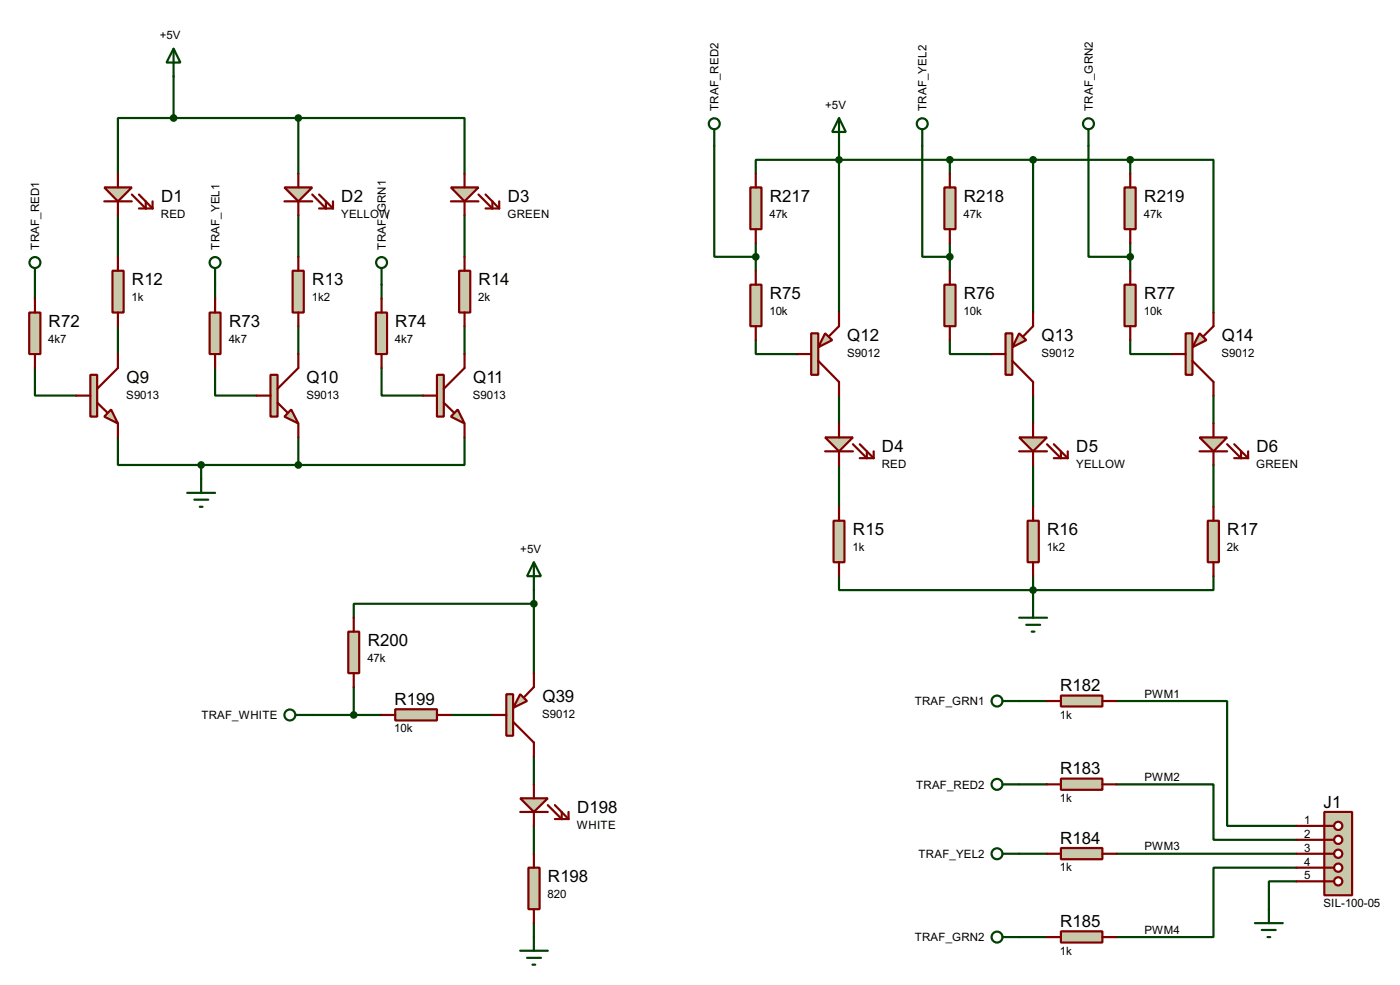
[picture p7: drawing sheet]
<svg xmlns="http://www.w3.org/2000/svg" width="256mm" height="180mm" viewBox="0 0 256 180" stroke-linecap="round" stroke-linejoin="round" font-family="sans-serif">
<g fill="none" stroke="#004000" stroke-width=".4">
<path d="M31.8 14v7.6M21.6 39.4v7.6M31.8 21.6h-10.2v10.2M31.8 21.6h22.9M54.7 21.6h30.4v10.2M54.7 21.6v10.2M54.7 39.4v7.6M85.1 39.4v7.6M130.9 26.7v20.3h7.6M153.7 26.7v30.5M169 26.7v20.3h5M174 29.3v2.5"/>
<path d="M189.3 29.3v27.9M199.4 26.7v20.3h7.7M207.1 29.3h15.2v27.9M207.1 29.3h-68.6v2.5M207.1 29.3v2.5M6.4 52.1v2.6M21.6 59.7v5.1M39.4 52.1v2.6M54.7 59.7v5.1M69.9 52.1v2.6M85.1 59.7v5.1M138.5 44.5v5.1"/>
<path d="M174 44.5v5.1M207.1 44.5v5.1M6.4 67.4v5h7.6M39.4 67.4v5h7.6M69.9 67.4v5h7.6M138.5 62.3v2.5h7.6M153.7 72.4v5.1M174 62.3v2.5h7.7M189.3 72.4v5.1M207.1 62.3v2.5h7.6M222.3 72.4v5.1M21.6 80.1v5h15.3"/>
<path d="M36.9 85.1h17.8M36.9 85.1v2.6M54.7 80.1v5M85.1 80.1v5h-30.4M153.7 85.1v7.7M189.3 85.1v7.7M222.3 85.1v7.7M97.8 110.5h-33v2.6M97.8 108v15.2M153.7 105.5v2.5h68.6v-2.5M189.3 105.5v5M57.2 130.9h12.7"/>
<path d="M64.8 125.8v5.1M82.6 130.9h7.6M97.8 138.5v5.1M186.7 128.3h5.1M204.5 128.3h20.3v22.9h12.7M97.8 151.2v5.1M186.7 156.3h5.1M186.7 143.6h5.1M204.5 143.6h17.8v10.1h15.2M204.5 156.3h33M237.5 158.8h-15.2v12.7h-17.8M97.8 169v2.5"/>
<path d="M186.7 171.5h5.1M237.5 161.3h-5v5.1"/>
</g>
<path d="M19.1 34.3h5.1l-2.6 2.6z" fill="#c8c8aa" stroke="#800000" stroke-width=".4"/>
<path d="M19.1 36.9h5.1M21.6 31.8v2.5M21.6 36.9v2.5M24.2 35.6l2.5 2.6v-1.3M25.5 35.6l2.5 2.6M25.5 38.2h2.5M28 36.9v1.3" fill="none" stroke="#800000" stroke-width=".4"/>
<path d="M20.6 49.6h2.1v7.6h-2.1z" fill="#c8c8aa" stroke="#800000" stroke-width=".4"/>
<path d="M21.6 47v2.6M21.6 57.2v2.5" fill="none" stroke="#800000" stroke-width=".4"/>
<g fill="none" stroke="#004000" stroke-width=".4">
<path d="M6.4 49.1v3"/>
<circle cx="6.4" cy="48.1" r="1"/>
</g>
<path d="M52.1 34.3h5.1l-2.5 2.6z" fill="#c8c8aa" stroke="#800000" stroke-width=".4"/>
<path d="M52.1 36.9h5.1M54.7 31.8v2.5M54.7 36.9v2.5M57.2 35.6l2.5 2.6v-1.3M58.5 35.6l2.5 2.6M58.5 38.2h2.5M61 36.9v1.3" fill="none" stroke="#800000" stroke-width=".4"/>
<path d="M53.6 49.6h2.1v7.6h-2.1z" fill="#c8c8aa" stroke="#800000" stroke-width=".4"/>
<path d="M54.7 47v2.6M54.7 57.2v2.5" fill="none" stroke="#800000" stroke-width=".4"/>
<g fill="none" stroke="#004000" stroke-width=".4">
<path d="M39.4 49.1v3"/>
<circle cx="39.4" cy="48.1" r="1"/>
</g>
<path d="M82.6 34.3h5.1l-2.6 2.6z" fill="#c8c8aa" stroke="#800000" stroke-width=".4"/>
<path d="M82.6 36.9h5.1M85.1 31.8v2.5M85.1 36.9v2.5M87.7 35.6l2.5 2.6v-1.3M89 35.6l2.5 2.6M89 38.2h2.5M91.5 36.9v1.3" fill="none" stroke="#800000" stroke-width=".4"/>
<path d="M84.1 49.6h2.1v7.6h-2.1z" fill="#c8c8aa" stroke="#800000" stroke-width=".4"/>
<path d="M85.1 47v2.6M85.1 57.2v2.5" fill="none" stroke="#800000" stroke-width=".4"/>
<g fill="none" stroke="#004000" stroke-width=".4">
<path d="M69.9 49.1v3"/>
<circle cx="69.9" cy="48.1" r="1"/>
</g>
<path d="M151.2 80.1h5.1l-2.6 2.5z" fill="#c8c8aa" stroke="#800000" stroke-width=".4"/>
<path d="M153.7 77.5v2.6M151.2 82.6h5.1M153.7 82.6v2.5M156.3 81.3l2.5 2.6v-1.3M157.5 81.3l2.6 2.6M157.5 83.9h2.6M160.1 82.6v1.3" fill="none" stroke="#800000" stroke-width=".4"/>
<path d="M152.7 95.3h2v7.6h-2z" fill="#c8c8aa" stroke="#800000" stroke-width=".4"/>
<path d="M153.7 92.8v2.5M153.7 102.9v2.6" fill="none" stroke="#800000" stroke-width=".4"/>
<g fill="none" stroke="#004000" stroke-width=".4">
<path d="M130.9 23.7v3"/>
<circle cx="130.8" cy="22.7" r="1"/>
</g>
<path d="M186.7 80.1h5.1l-2.5 2.5z" fill="#c8c8aa" stroke="#800000" stroke-width=".4"/>
<path d="M189.3 77.5v2.6M186.7 82.6h5.1M189.3 82.6v2.5M191.8 81.3l2.6 2.6v-1.3M193.1 81.3l2.5 2.6M193.1 83.9h2.5M195.6 82.6v1.3" fill="none" stroke="#800000" stroke-width=".4"/>
<path d="M188.3 95.3h2v7.6h-2z" fill="#c8c8aa" stroke="#800000" stroke-width=".4"/>
<path d="M189.3 92.8v2.5M189.3 102.9v2.6" fill="none" stroke="#800000" stroke-width=".4"/>
<g fill="none" stroke="#004000" stroke-width=".4">
<path d="M169 23.7v3"/>
<circle cx="168.9" cy="22.7" r="1"/>
</g>
<path d="M219.8 80.1h5l-2.5 2.5z" fill="#c8c8aa" stroke="#800000" stroke-width=".4"/>
<path d="M222.3 77.5v2.6M219.8 82.6h5M222.3 82.6v2.5M224.8 81.3l2.6 2.6v-1.3M226.1 81.3l2.6 2.6M226.1 83.9h2.6M228.7 82.6v1.3" fill="none" stroke="#800000" stroke-width=".4"/>
<path d="M221.3 95.3h2v7.6h-2z" fill="#c8c8aa" stroke="#800000" stroke-width=".4"/>
<path d="M222.3 92.8v2.5M222.3 102.9v2.6" fill="none" stroke="#800000" stroke-width=".4"/>
<g fill="none" stroke="#004000" stroke-width=".4">
<path d="M199.4 23.7v3"/>
<circle cx="199.4" cy="22.7" r="1"/>
</g>
<path d="M20.4 75l1.2 2.5-2.5-1.2z" fill="#c8c8aa" stroke="#800000" stroke-width=".4"/>
<path d="M16.6 68.6h1.2v7.7h-1.2z" fill="#c8c8aa" stroke="#800000" stroke-width=".4"/>
<path d="M14 72.4h2.6M17.8 73.7l1.8 1.8M21.6 64.8v2.6l-3.8 3.8M21.6 77.5v2.6" fill="none" stroke="#800000" stroke-width=".4"/>
<path d="M5.4 57.2h2v7.6h-2z" fill="#c8c8aa" stroke="#800000" stroke-width=".4"/>
<path d="M6.4 54.7v2.5M6.4 64.8v2.6" fill="none" stroke="#800000" stroke-width=".4"/>
<path d="M53.4 75l1.3 2.5-2.6-1.2z" fill="#c8c8aa" stroke="#800000" stroke-width=".4"/>
<path d="M49.6 68.6h1.3v7.7h-1.3z" fill="#c8c8aa" stroke="#800000" stroke-width=".4"/>
<path d="M47 72.4h2.6M50.9 73.7l1.7 1.8M54.7 64.8v2.6l-3.8 3.8M54.7 77.5v2.6" fill="none" stroke="#800000" stroke-width=".4"/>
<path d="M38.4 57.2h2v7.6h-2z" fill="#c8c8aa" stroke="#800000" stroke-width=".4"/>
<path d="M39.4 54.7v2.5M39.4 64.8v2.6" fill="none" stroke="#800000" stroke-width=".4"/>
<path d="M83.9 75l1.2 2.5-2.5-1.2z" fill="#c8c8aa" stroke="#800000" stroke-width=".4"/>
<path d="M80.1 68.6h1.2v7.7h-1.2z" fill="#c8c8aa" stroke="#800000" stroke-width=".4"/>
<path d="M77.5 72.4h2.6M81.3 73.7l1.8 1.8M85.1 64.8v2.6l-3.8 3.8M85.1 77.5v2.6" fill="none" stroke="#800000" stroke-width=".4"/>
<path d="M68.9 57.2h2v7.6h-2z" fill="#c8c8aa" stroke="#800000" stroke-width=".4"/>
<path d="M69.9 54.7v2.5M69.9 64.8v2.6" fill="none" stroke="#800000" stroke-width=".4"/>
<path d="M137.5 52.1h2v7.6h-2z" fill="#c8c8aa" stroke="#800000" stroke-width=".4"/>
<path d="M138.5 49.6v2.5M138.5 59.7v2.6" fill="none" stroke="#800000" stroke-width=".4"/>
<path d="M173 52.1h2.1v7.6h-2.1z" fill="#c8c8aa" stroke="#800000" stroke-width=".4"/>
<path d="M174 49.6v2.5M174 59.7v2.6" fill="none" stroke="#800000" stroke-width=".4"/>
<path d="M206 52.1h2.1v7.6h-2.1z" fill="#c8c8aa" stroke="#800000" stroke-width=".4"/>
<path d="M207.1 49.6v2.5M207.1 59.7v2.6" fill="none" stroke="#800000" stroke-width=".4"/>
<g fill="#004000" stroke="#004000" stroke-width=".4">
<circle cx="54.6" cy="85.1" r=".5"/>
<circle cx="36.8" cy="85.1" r=".5"/>
<circle cx="54.6" cy="21.6" r=".5"/>
<circle cx="31.8" cy="21.6" r=".5"/>
</g>
<path d="M31.8 8.9l1.3 2.6h-2.6zM31.8 8.9v5.1M34.3 90.2h5.1M35.6 91.5h2.6M36.6 92.8h.5M36.9 87.7v2.5" fill="none" stroke="#004000" stroke-width=".4"/>
<path d="M242.6 148.6h5.1v15.3h-5.1z" fill="#c8c8aa" stroke="#800000" stroke-width=".4"/>
<path d="M242.6 151.2h1.8" fill="none" stroke="#800000" stroke-width=".4"/>
<circle cx="245.1" cy="153.7" r=".75" fill="#feffff" stroke="#800000" stroke-width=".4"/>
<path d="M242.6 153.7h1.8" fill="none" stroke="#800000" stroke-width=".4"/>
<circle cx="245.1" cy="156.3" r=".75" fill="#feffff" stroke="#800000" stroke-width=".4"/>
<path d="M242.6 156.3h1.8" fill="none" stroke="#800000" stroke-width=".4"/>
<circle cx="245.1" cy="158.8" r=".75" fill="#feffff" stroke="#800000" stroke-width=".4"/>
<path d="M242.6 158.8h1.8" fill="none" stroke="#800000" stroke-width=".4"/>
<circle cx="245.1" cy="161.3" r=".75" fill="#feffff" stroke="#800000" stroke-width=".4"/>
<path d="M242.6 161.3h1.8" fill="none" stroke="#800000" stroke-width=".4"/>
<circle cx="245.1" cy="151.2" r=".75" fill="#feffff" stroke="#800000" stroke-width=".4"/>
<path d="M237.5 151.2h5.1M237.5 153.7h5.1M237.5 156.3h5.1M237.5 158.8h5.1M237.5 161.3h5.1" fill="none" stroke="#800000" stroke-width=".4"/>
<path d="M194.4 127.3h7.6v2h-7.6z" fill="#c8c8aa" stroke="#800000" stroke-width=".4"/>
<path d="M191.8 128.3h2.6M202 128.3h2.5" fill="none" stroke="#800000" stroke-width=".4"/>
<path d="M194.4 142.5h7.6v2.1h-7.6z" fill="#c8c8aa" stroke="#800000" stroke-width=".4"/>
<path d="M191.8 143.6h2.6M202 143.6h2.5" fill="none" stroke="#800000" stroke-width=".4"/>
<path d="M194.4 155.2h7.6v2.1h-7.6z" fill="#c8c8aa" stroke="#800000" stroke-width=".4"/>
<path d="M191.8 156.3h2.6M202 156.3h2.5" fill="none" stroke="#800000" stroke-width=".4"/>
<path d="M194.4 170.5h7.6v2h-7.6z" fill="#c8c8aa" stroke="#800000" stroke-width=".4"/>
<path d="M191.8 171.5h2.6M202 171.5h2.5" fill="none" stroke="#800000" stroke-width=".4"/>
<g fill="none" stroke="#004000" stroke-width=".4">
<path d="M183.7 128.3h3M183.7 143.6h3M183.7 156.3h3M183.7 171.5h3M229.9 169h5.1M231.2 170.2h2.5M232.2 171.5h.5M232.5 166.4v2.6"/>
<circle cx="182.6" cy="128.3" r="1"/>
<circle cx="182.6" cy="143.6" r="1"/>
<circle cx="182.6" cy="156.3" r="1"/>
<circle cx="182.6" cy="171.5" r="1"/>
</g>
<path d="M95.3 146.1h5.1l-2.6 2.5z" fill="#c8c8aa" stroke="#800000" stroke-width=".4"/>
<path d="M95.3 148.6h5.1M97.8 143.6v2.5M97.8 148.6v2.6M100.4 147.4l2.5 2.5v-1.3M101.7 147.4l2.5 2.5M101.7 149.9h2.5M104.2 148.6v1.3" fill="none" stroke="#800000" stroke-width=".4"/>
<path d="M96.8 158.8h2.1v7.6h-2.1z" fill="#c8c8aa" stroke="#800000" stroke-width=".4"/>
<path d="M97.8 156.3v2.5M97.8 166.4v2.6" fill="none" stroke="#800000" stroke-width=".4"/>
<g fill="none" stroke="#004000" stroke-width=".4">
<path d="M54.2 130.9h3"/>
<circle cx="53.1" cy="130.9" r="1"/>
</g>
<path d="M95.3 127.1l1.3 1.2-2.6 1.3z" fill="#c8c8aa" stroke="#800000" stroke-width=".4"/>
<path d="M92.8 127.1h1.2v7.6h-1.2z" fill="#c8c8aa" stroke="#800000" stroke-width=".4"/>
<path d="M90.2 130.9h2.6M94 132.1l3.8 3.8v2.6M97.8 123.2v2.6l-1.7 1.8" fill="none" stroke="#800000" stroke-width=".4"/>
<path d="M72.4 129.8h7.7v2.1h-7.7z" fill="#c8c8aa" stroke="#800000" stroke-width=".4"/>
<path d="M69.9 130.9h2.5M80.1 130.9h2.5" fill="none" stroke="#800000" stroke-width=".4"/>
<path d="M63.8 115.6h2v7.6h-2z" fill="#c8c8aa" stroke="#800000" stroke-width=".4"/>
<path d="M64.8 113.1v2.5M64.8 123.2v2.6" fill="none" stroke="#800000" stroke-width=".4"/>
<path d="M97.8 102.9l1.3 2.6h-2.5zM97.8 102.9v5.1M95.3 174h5.1M96.6 175.3h2.5M97.6 176.6h.5M97.8 171.5v2.5" fill="none" stroke="#004000" stroke-width=".4"/>
<g fill="#004000" stroke="#004000" stroke-width=".4">
<circle cx="64.8" cy="130.9" r=".5"/>
<circle cx="97.8" cy="110.5" r=".5"/>
<circle cx="189.2" cy="108" r=".5"/>
</g>
<path d="M151.2 61l1.3 1.3-2.6 1.3z" fill="#c8c8aa" stroke="#800000" stroke-width=".4"/>
<path d="M148.6 61h1.3v7.6h-1.3z" fill="#c8c8aa" stroke="#800000" stroke-width=".4"/>
<path d="M153.7 57.2v2.5l-1.8 1.8M146.1 64.8h2.5M149.9 66.1l3.8 3.8v2.5" fill="none" stroke="#800000" stroke-width=".4"/>
<path d="M186.7 61l1.3 1.3-2.5 1.3z" fill="#c8c8aa" stroke="#800000" stroke-width=".4"/>
<path d="M184.2 61h1.3v7.6h-1.3z" fill="#c8c8aa" stroke="#800000" stroke-width=".4"/>
<path d="M189.3 57.2v2.5l-1.8 1.8M181.7 64.8h2.5M185.5 66.1l3.8 3.8v2.5" fill="none" stroke="#800000" stroke-width=".4"/>
<path d="M219.8 61l1.2 1.3-2.5 1.3z" fill="#c8c8aa" stroke="#800000" stroke-width=".4"/>
<path d="M217.2 61h1.3v7.6h-1.3z" fill="#c8c8aa" stroke="#800000" stroke-width=".4"/>
<path d="M222.3 57.2v2.5l-1.8 1.8M214.7 64.8h2.5M218.5 66.1l3.8 3.8v2.5" fill="none" stroke="#800000" stroke-width=".4"/>
<path d="M137.5 34.3h2v7.7h-2z" fill="#c8c8aa" stroke="#800000" stroke-width=".4"/>
<path d="M138.5 31.8v2.5M138.5 42v2.5" fill="none" stroke="#800000" stroke-width=".4"/>
<path d="M173 34.3h2.1v7.7h-2.1z" fill="#c8c8aa" stroke="#800000" stroke-width=".4"/>
<path d="M174 31.8v2.5M174 42v2.5" fill="none" stroke="#800000" stroke-width=".4"/>
<path d="M206 34.3h2.1v7.7h-2.1z" fill="#c8c8aa" stroke="#800000" stroke-width=".4"/>
<path d="M207.1 31.8v2.5M207.1 42v2.5" fill="none" stroke="#800000" stroke-width=".4"/>
<path d="M153.7 21.6l1.3 2.6h-2.5zM153.7 21.6v5.1M186.7 113.1h5.1M188 114.4h2.6M189 115.6h.5M189.3 110.5v2.6" fill="none" stroke="#004000" stroke-width=".4"/>
<g fill="#004000" stroke="#004000" stroke-width=".4">
<circle cx="207" cy="29.3" r=".5"/>
<circle cx="174" cy="29.3" r=".5"/>
<circle cx="153.7" cy="29.3" r=".5"/>
<circle cx="189.2" cy="29.3" r=".5"/>
<circle cx="138.4" cy="47" r=".5"/>
<circle cx="174" cy="47" r=".5"/>
<circle cx="207" cy="47" r=".5"/>
</g>
<g font-size="3.5">
<text x="29.5" y="37">D1</text>
<text x="62.5" y="37">D2</text>
<text x="93" y="37">D3</text>
<text x="141" y="37">R217</text>
<text x="176.6" y="37">R218</text>
<text x="209.6" y="37">R219</text>
<text x="24.2" y="52.2">R12</text>
<text x="57.2" y="52.2">R13</text>
<text x="87.7" y="52.2">R14</text>
<text x="8.9" y="59.9">R72</text>
<text x="42" y="59.9">R73</text>
<text x="72.4" y="59.9">R74</text>
<text x="141" y="54.8">R75</text>
<text x="176.6" y="54.8">R76</text>
<text x="209.6" y="54.8">R77</text>
<text x="155.2" y="62.4">Q12</text>
<text x="190.8" y="62.4">Q13</text>
<text x="223.8" y="62.4">Q14</text>
<text x="23.2" y="70.1">Q9</text>
<text x="56.2" y="70.1">Q10</text>
<text x="86.7" y="70.1">Q11</text>
<text x="161.6" y="82.8">D4</text>
<text x="197.2" y="82.8">D5</text>
<text x="230.2" y="82.8">D6</text>
<text x="156.3" y="98">R15</text>
<text x="191.8" y="98">R16</text>
<text x="224.8" y="98">R17</text>
<text x="67.4" y="118.3">R200</text>
<text x="72.3" y="129">R199</text>
<text x="99.4" y="128.5">Q39</text>
<text x="194.2" y="126.5">R182</text>
<text x="194.2" y="141.7">R183</text>
<text x="105.7" y="148.8">D198</text>
<text x="242.5" y="147.8">J1</text>
<text x="194.2" y="154.4">R184</text>
<text x="100.4" y="161.5">R198</text>
<text x="194.2" y="169.7">R185</text>
</g>
<g font-size="2.4">
<text x="29.3" y="7.2">+5V</text>
<text x="131.6" y="20.3" transform="rotate(-90 131.6 20.3)">TRAF_RED2</text>
<text x="151.2" y="19.9">+5V</text>
<text x="169.8" y="20.3" transform="rotate(-90 169.8 20.3)">TRAF_YEL2</text>
<text x="200.2" y="20.3" transform="rotate(-90 200.2 20.3)">TRAF_GRN2</text>
<text x="29.5" y="40">RED</text>
<text x="62.5" y="40">YELLOW</text>
<text x="93" y="40">GREEN</text>
<text x="141" y="40">47k</text>
<text x="176.5" y="40">47k</text>
<text x="209.5" y="40">47k</text>
<text x="7.2" y="45.7" transform="rotate(-90 7.2 45.7)">TRAF_RED1</text>
<text x="40.2" y="45.7" transform="rotate(-90 40.2 45.7)">TRAF_YEL1</text>
<text x="70.7" y="45.7" transform="rotate(-90 70.7 45.7)">TRAF_GRN1</text>
<text x="24.1" y="55.2">1k</text>
<text x="57.2" y="55.2">1k2</text>
<text x="87.6" y="55.2">2k</text>
<text x="141" y="57.7">10k</text>
<text x="176.5" y="57.7">10k</text>
<text x="209.5" y="57.7">10k</text>
<text x="8.9" y="62.8">4k7</text>
<text x="41.9" y="62.8">4k7</text>
<text x="72.4" y="62.8">4k7</text>
<text x="155.2" y="65.4">S9012</text>
<text x="190.8" y="65.4">S9012</text>
<text x="223.8" y="65.4">S9012</text>
<text x="23.1" y="73">S9013</text>
<text x="56.1" y="73">S9013</text>
<text x="86.6" y="73">S9013</text>
<text x="161.5" y="85.7">RED</text>
<text x="197.1" y="85.7">YELLOW</text>
<text x="230.1" y="85.7">GREEN</text>
<text x="95.3" y="101.2">+5V</text>
<text x="156.2" y="100.9">1k</text>
<text x="191.8" y="100.9">1k2</text>
<text x="224.8" y="100.9">2k</text>
<text x="67.3" y="121.2">47k</text>
<text x="36.9" y="131.7">TRAF_WHITE</text>
<text x="99.3" y="131.4">S9012</text>
<text x="167.6" y="129.1">TRAF_GRN1</text>
<text x="194.2" y="131.5">1k</text>
<text x="209.6" y="127.7">PWM1</text>
<text x="72.2" y="134.1">10k</text>
<text x="209.6" y="143">PWM2</text>
<text x="167.8" y="144.4">TRAF_RED2</text>
<text x="194.2" y="146.8">1k</text>
<text x="105.7" y="151.7">WHITE</text>
<text x="209.6" y="155.7">PWM3</text>
<text x="238.9" y="150.8">1</text>
<text x="238.9" y="153.3">2</text>
<text x="238.9" y="155.9">3</text>
<text x="168.3" y="157.1">TRAF_YEL2</text>
<text x="194.2" y="159.5">1k</text>
<text x="238.9" y="158.4">4</text>
<text x="238.9" y="160.9">5</text>
<text x="100.3" y="164.4">820</text>
<text x="242.4" y="166.1">SIL-100-05</text>
<text x="167.6" y="172.3">TRAF_GRN2</text>
<text x="209.6" y="170.9">PWM4</text>
<text x="194.2" y="174.7">1k</text>
</g>
</svg>
